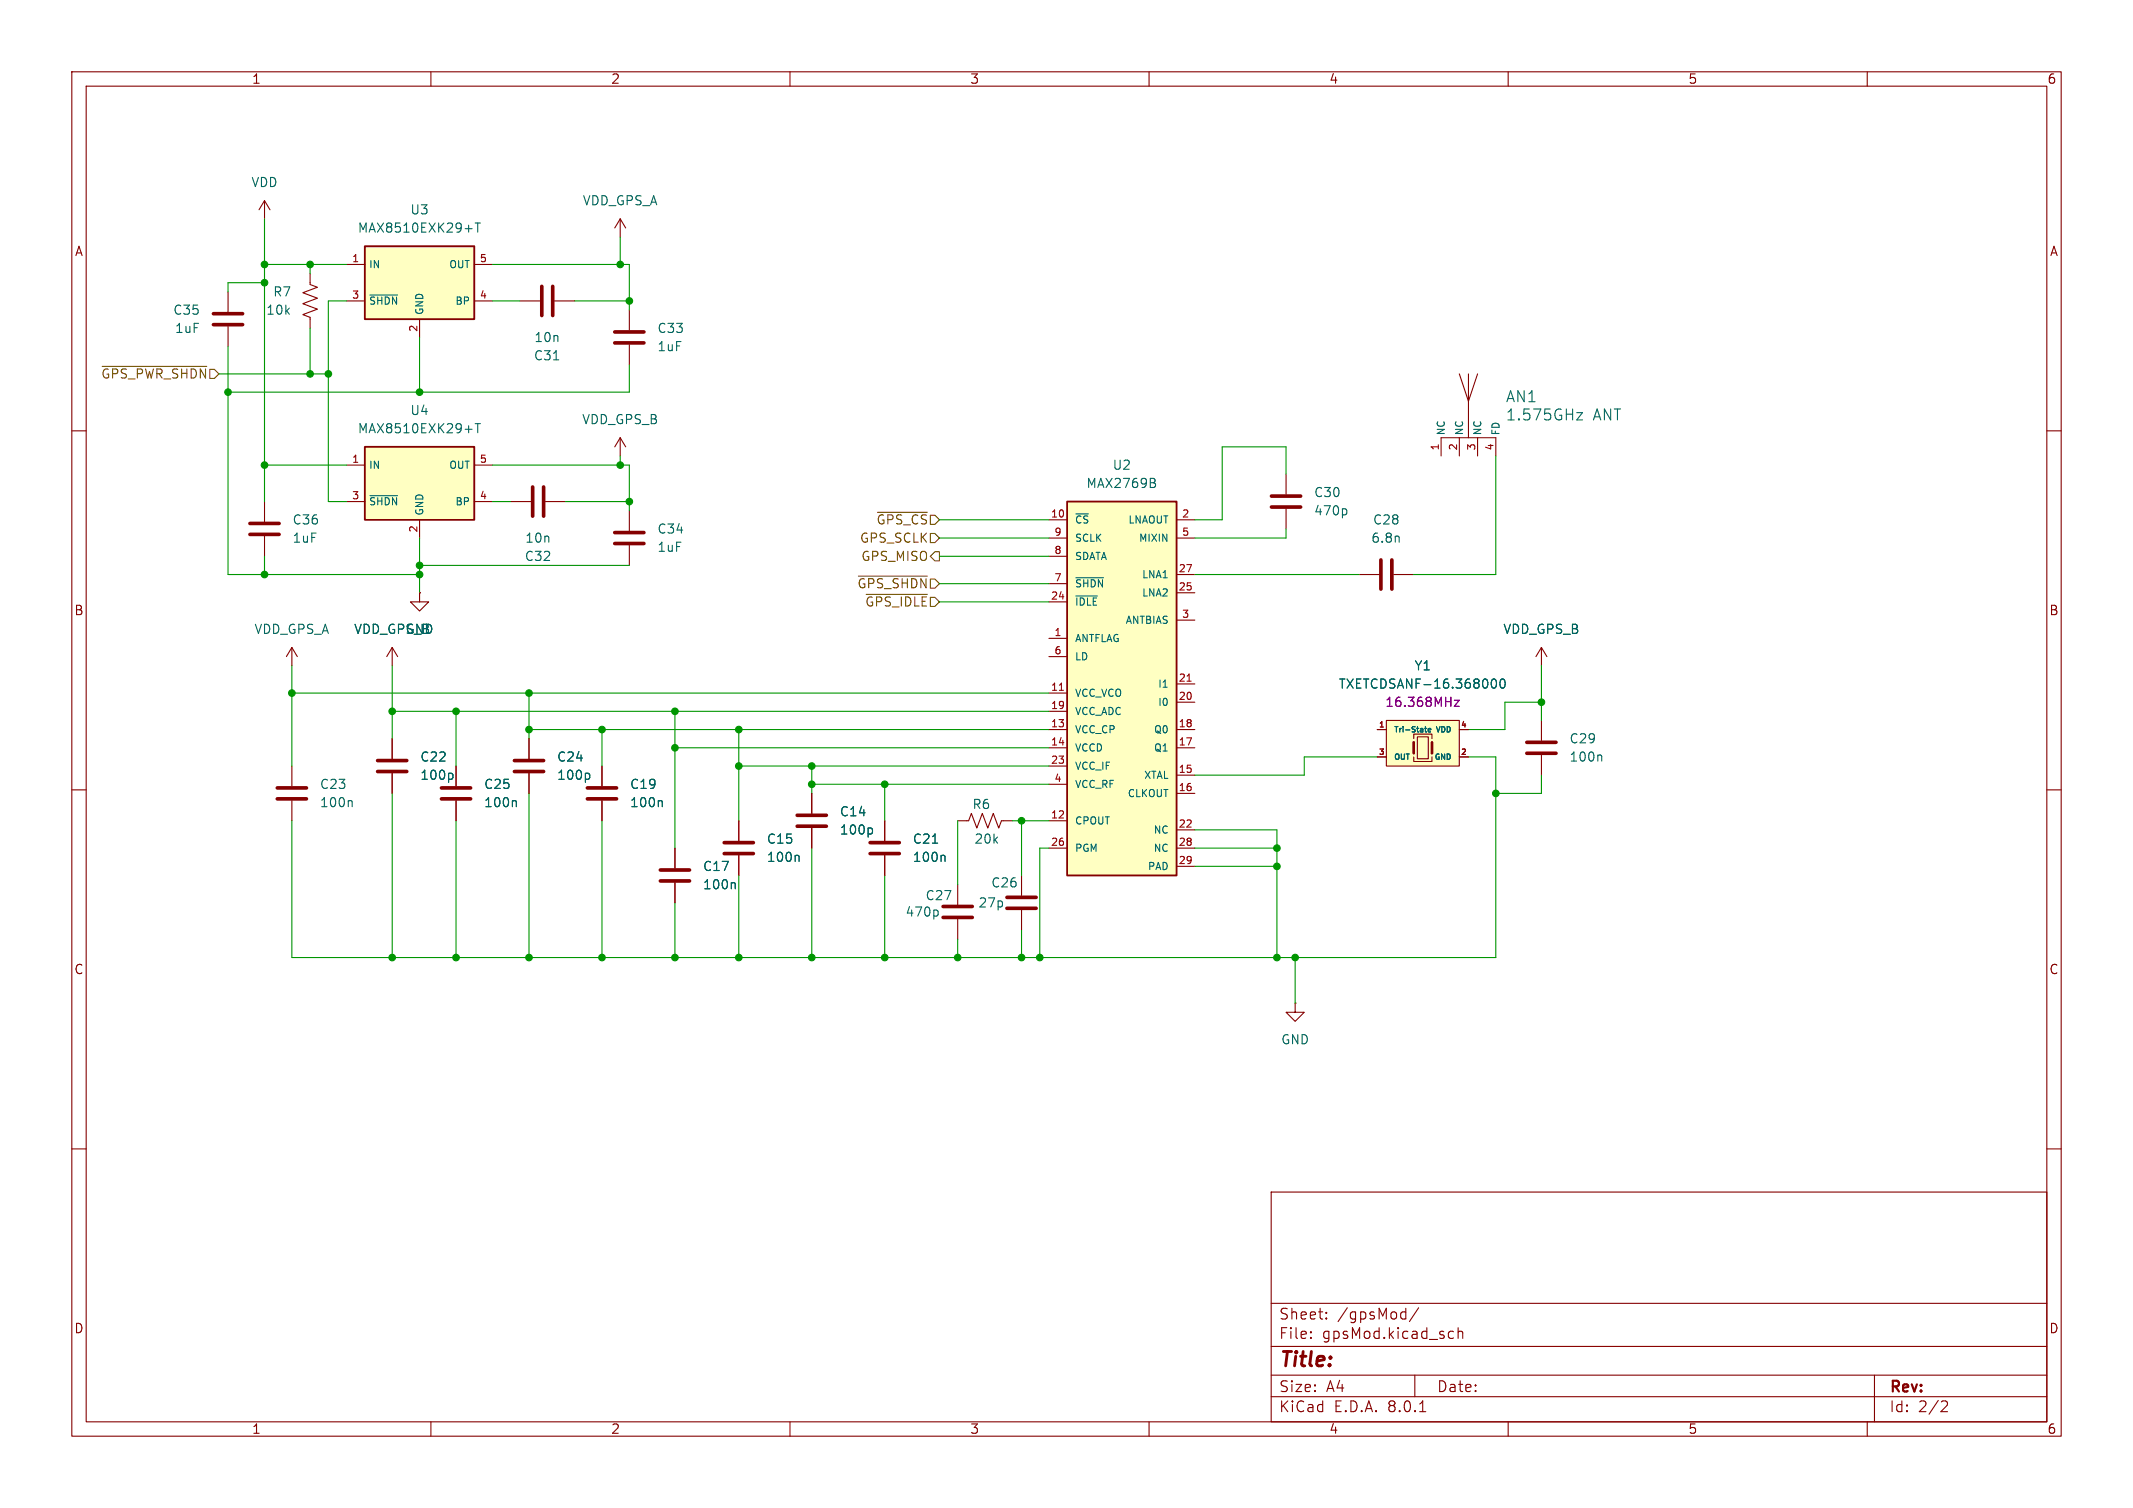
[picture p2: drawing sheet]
<svg xmlns="http://www.w3.org/2000/svg" width="297mm" height="210mm" viewBox="0 0 297 210" stroke-linecap="round" stroke-linejoin="round" font-family="sans-serif">
<g fill="none" stroke="#840000" stroke-width=".15">
<path d="M10 10h277v190h-277zM12 12h273v186h-273zM60 10v2M110 10v2M160 10v2M210 10v2M260 10v2M36.8 27.9v2.6M36.8 27.9l-.7 1.3M36.8 27.9l.8 1.3M43.2 38.1v1.5l1 .4-2 .8 2 .7-2 .8 2 .8-2 .7 1 .4v1.5M10 60h2"/>
<path d="M31.7 40.6v2.8M31.7 45.5v2.8M72.4 41.9h2.8M77.2 41.9h2.8M87.6 43.2v2.8M87.6 48v2.8M203.2 52.1l1.3 3.8 1.2-3.8M204.5 52.1v8.9M285 60h2M36.8 69.9v2.7M36.8 74.7v2.8M71.1 69.9h2.8"/>
<path d="M75.9 69.9h2.8M86.4 61l-.8 1.2M86.4 61v2.5M86.4 61l.7 1.2M179.1 66v2.8M179.1 70.9v2.8M200.7 63.5v-2.5h7.6v2.5M203.2 61v2.5M205.7 61v2.5M54.6 90.2v2.5M54.6 90.2l-.8 1.2M54.6 90.2l.8 1.2"/>
<path d="M58.4 82.6v1.2h1.3l-1.3 1.3-1.3-1.3h1.3M58.4 82.6h.1M189.2 80h2.8M194.1 80h2.7M214.6 90.2v2.5M214.6 90.2l-.7 1.2M214.6 90.2l.8 1.2M10 110h2M54.6 102.9v2.8M54.6 107.7v2.8M63.5 106.7v2.8M63.5 111.5v2.8"/>
<path d="M73.7 102.9v2.8M73.7 107.7v2.8M83.8 106.7v2.8M83.8 111.5v2.8M94 118.1v2.8M102.9 114.3v2.8M102.9 119.1v2.8M113 110.5v2.8M113 115.3v2.8M123.2 114.3v2.8M123.2 119.1v2.8M133.3 114.3h1.6l.4-1 .7 2 .8-2 .7 2 .8-2 .8 2 .3-1h1.6"/>
<path d="M214.6 100.3v2.8M214.6 105.2v2.8M285 110h2M94 122.9v2.8M133.3 123.2v2.8M133.3 128v2.8M142.2 121.9v2.8M142.2 126.7v2.8M180.3 139.7v1.3h1.3l-1.3 1.2-1.2-1.2h1.2M180.3 139.7h.1M10 160h2M285 160h2"/>
<path d="M177 166h108v32h-108zM60 198v2M110 198v2M160 198v2M177 194.5h108M177 191.5h108M177 187.5h108M177 181.5h108M182.5 186.3h.1l-.1 .1M182.5 186.3v.1M182.5 185.5v.1M182.5 185.5h.1l-.1 .1"/>
<path d="M184.7 183.6v.1M184.7 183.6h-.1l.1 .1M184.7 182.8v.1M184.7 182.8h-.1l.1 .1M195.3 182.7l.4 .1M195.7 182.2v1.5M195.7 183.6l-.4 .1M197 191.5v3M197.5 182.1l-1.3 2M197.7 196.6h.8M202 185.4l.4 .1M202.4 186.3l-.4 .1"/>
<path d="M203 185.5a.37 .37 0 0 1 .7 .1v.8M203 184.9v1.5M210 198v2M260 198v2M261 191.5v6.5M270.5 195.1l.5 .1a.41 .41 0 0 1 .1 .5l-.9 .9h1"/>
</g>
<g fill="none" stroke="#840000" stroke-width=".51">
<path d="M75.4 39.9v4M77 39.9v4M29.7 45.2h4.1M29.7 43.7h4.1M85.6 47.8h4.1M85.6 46.2h4.1M34.8 74.4h4.1M34.8 72.9h4.1M74.2 67.8v4.1M75.7 67.8v4.1M177 70.6h4.1M177 69.1h4.1"/>
<path d="M192.3 78v4M193.8 78v4M52.6 107.4h4M52.6 105.9h4M61.5 111.3h4M61.5 109.7h4M71.6 107.4h4.1M71.6 105.9h4.1M81.8 111.3h4.1M81.8 109.7h4.1M100.8 118.9h4.1M100.8 117.3h4.1"/>
<path d="M111 115.1h4.1M111 113.5h4.1M121.2 118.9h4M121.2 117.3h4M212.6 104.9h4.1M212.6 103.4h4.1M91.9 122.7h4.1M91.9 121.2h4.1M131.3 127.8h4.1M131.3 126.2h4.1M140.2 126.5h4.1M140.2 125h4.1"/>
</g>
<g fill="none" stroke="#006464" stroke-width=".15">
<path d="M77.1 50.1h.7M219.6 57.5h.8l-.8 1h.8M187.3 70.9l.2 .2v.4l-.2 .2M194.8 74.7v.8M62.8 107.7l.3 .2v.4l-.3 .2M71.7 111.5l.2 .2v.6M81.9 107.7l.2 .2v.4l-.2 .2M92 111.5l.2 .2v.6M111.1 119.1l.2 .2v.7M121.2 115.3l.3 .2v.4l-.3 .2M129.8 117.4h.8M131.4 119.1l.2 .2v.7"/>
<path d="M222.8 105.1l.2 .2v.7M102.2 122.9l.2 .2v.7M130.4 126.7l.2 .3v.3l-.2 .3"/>
</g>
<path d="M193 100.3h10.2v6.4h-10.2z" fill="#ffffc2"/>
<path d="M87.6 71.1v2.8M87.6 75.9v2.8M191.8 101.6h1.2M191.8 105.4h1.2M193 100.3h10.2v6.4h-10.2zM196.8 105.4v.6h2.6v-.6M196.8 102.9v-.7h2.6v.7M197.4 102.6h1.5v3.1h-1.5zM203.2 101.6h1.3M203.2 105.4h1.3" fill="none" stroke="#840000" stroke-width=".15"/>
<path d="M196.8 103.4v1.5M199.4 103.4v1.5" fill="none" stroke="#840000" stroke-width=".38"/>
<path d="M207.8 94.6h.3a.79 .79 0 0 1 0 1.2h-.2a.84 .84 0 0 1-.1-1.2zM209 94.7l.3-.1a.79 .79 0 0 1 0 1.2h-.3l-.1-.2v-.6zM198.4 101.4h.3M198.5 101.2v.6l.2 .1M198.9 101.7l.3-.1v-.1l-.2-.1-.1 .1v.4h.3" fill="none" stroke="#006464" stroke-width=".15"/>
<path d="M202.5 97.5h.7l-.7 .9h.7" fill="none" stroke="#840084" stroke-width=".15"/>
<path d="M85.6 75.7h4.1M85.6 74.2h4.1" fill="none" stroke="#840000" stroke-width=".51"/>
<path d="M50.8 34.3h15.2v10.2h-15.2z" fill="#ffffc2"/>
<path d="M50.8 34.3h15.2v10.2h-15.2z" fill="none" stroke="#840000" stroke-width=".25"/>
<path d="M48.3 36.8h2.5M66 36.8h2.6M48.3 41.9h2.5M58.4 44.5v2.5M66 41.9h2.6M40.6 90.2l-.7 1.2M40.6 90.2v2.5M40.6 90.2l.8 1.2" fill="none" stroke="#840000" stroke-width=".15"/>
<path d="M64.8 31.8h.9M66.2 31.1h.7M66.5 31.1v1.2M51.5 41.1h3.9" fill="none" stroke="#006464" stroke-width=".15"/>
<path d="M50.8 62.2h15.2v10.2h-15.2z" fill="#ffffc2"/>
<path d="M50.8 62.2h15.2v10.2h-15.2z" fill="none" stroke="#840000" stroke-width=".25"/>
<path d="M86.4 30.5l-.8 1.3M86.4 30.5v2.5M86.4 30.5l.7 1.3M48.3 69.9h2.5M48.3 64.8h2.5M58.4 72.4v2.5M66 69.9h2.6M66 64.8h2.6" fill="none" stroke="#840000" stroke-width=".15"/>
<path d="M64.8 59.8h.9M66.2 59h.7M66.5 59v1.3M51.5 69h3.9" fill="none" stroke="#006464" stroke-width=".15"/>
<path d="M148.6 69.9h15.2v52h-15.2z" fill="#ffffc2"/>
<path d="M148.6 69.9h15.2v52h-15.2z" fill="none" stroke="#840000" stroke-width=".25"/>
<g fill="none" stroke="#840000" stroke-width=".15">
<path d="M146 72.4h2.6M146 74.9h2.6M146 77.5h2.6M163.8 72.4h2.6M163.8 74.9h2.6M58.4 82.6h.1M146 88.9h2.6M146 96.5h2.6M146 99.1h2.6M146 83.8h2.6M146 91.4h2.6M146 81.3h2.6"/>
<path d="M163.8 97.8h2.6M163.8 95.3h2.6M163.8 82.6h2.6M163.8 80h2.6M163.8 86.4h2.6M40.6 106.7v2.8M40.6 111.5v2.8M54.6 102.9v2.8M54.6 107.7v2.8M63.5 106.7v2.8M63.5 111.5v2.8M73.7 102.9v2.8"/>
<path d="M73.7 107.7v2.8M83.8 106.7v2.8M83.8 111.5v2.8M94 118.1v2.8M102.9 114.3v2.8M102.9 119.1v2.8M113 110.5v2.8M113 115.3v2.8M123.2 114.3v2.8M123.2 119.1v2.8M146 114.3h2.6M146 101.6h2.6"/>
<path d="M146 104.1h2.6M146 106.7h2.6M146 118.1h2.6M146 109.2h2.6M163.8 101.6h2.6M163.8 104.1h2.6M163.8 108h2.6M163.8 110.5h2.6M163.8 115.6h2.6M163.8 118.1h2.6M191.8 101.6h1.2M191.8 105.4h1.2"/>
<path d="M203.2 101.6h1.3M203.2 105.4h1.3M94 122.9v2.8M163.8 120.7h2.6"/>
</g>
<g fill="none" stroke="#006464" stroke-width=".15">
<path d="M149.8 71.6h1.8M160.6 66.6l.2 .3v.2l-.2 .1a.34 .34 0 0 1 .3 .3 .34 .34 0 0 1-.2 .4M149.8 83h3M149.8 80.5h3.9M162 95.7h.5M207.8 94.6h.3a.79 .79 0 0 1 0 1.2h-.2a.84 .84 0 0 1-.1-1.2zM209 94.7l.3-.1a.79 .79 0 0 1 0 1.2h-.3l-.1-.2v-.6zM48.9 111.5l.1 .2v.6M62.8 107.7l.3 .2v.4l-.3 .2M71.7 111.5l.2 .2v.6M81.9 107.7l.2 .2v.4l-.2 .2M92 111.5l.2 .2v.6"/>
<path d="M111.1 119.1l.2 .2v.7M121.2 115.3l.3 .2v.4l-.3 .2M129.8 117.4h.8M131.4 119.1l.2 .2v.7M198.4 101.4h.3M198.5 101.2v.6l.2 .1M198.9 101.7l.3-.1v-.1l-.2-.1-.1 .1v.4h.3M102.2 122.9l.2 .2v.7"/>
</g>
<path d="M147.5 96.1h.6M165.3 94.9h.6" fill="none" stroke="#a90000" stroke-width=".15"/>
<path d="M38.6 111.3h4.1M38.6 109.7h4.1" fill="none" stroke="#840000" stroke-width=".51"/>
<path d="M14.2 51h14.6M122.2 71.3h6.9M129.5 74.3h.7l.6 .6-.6 .7h-.7zM130.2 76.8h.6v1.3h-.6l-.7-.6zM119.5 80.2h9.6M120.6 82.8h8.5" fill="none" stroke="#725600" stroke-width=".15"/>
<g fill="none" stroke="#009600" stroke-width=".15">
<path d="M36.8 36.8h11.5M36.8 30.5v39.4M36.8 39.4h-5.1v1.2M43.2 36.8v1.3M68.6 36.8h19v6.4M86.4 33v3.8M30.5 52.1h15.2M31.7 48.3v31.7h26.7M43.2 45.7v6.4M48.3 41.9h-2.6v28h2.6M58.4 47v7.6M68.6 41.9h3.8"/>
<path d="M80 41.9h7.6M87.6 50.8v3.8h-55.9M36.8 64.8h11.5M36.8 77.5v2.5M58.4 78.7h29.2M58.4 74.9v7.7M68.6 64.8h19v6.3M68.6 69.9h2.5M78.7 69.9h8.9M86.4 63.5v1.3M130.8 72.4h15.2M130.8 74.9h15.2"/>
<path d="M130.8 77.5h15.2M179.1 66v-3.8h-8.9v10.2h-3.8M179.1 73.7v1.2h-12.7M208.3 63.5v16.5h-11.5M40.6 96.5h105.4M40.6 92.7v14M54.6 99.1h91.4M54.6 92.7v10.2M63.5 99.1v7.6M73.7 96.5v6.4M94 99.1v19M130.8 81.3h15.2"/>
<path d="M130.8 83.8h15.2M166.4 80h22.8M214.6 97.8h-5.1v3.8h-5M214.6 92.7v7.6M54.6 110.5v22.9M63.5 114.3v19.1M73.7 110.5v22.9M73.7 101.6h72.3M83.8 101.6v5.1M83.8 114.3v19.1M94 104.1h52M102.9 106.7h43.1"/>
<path d="M102.9 101.6v12.7M113 109.2h33M113 106.7v3.8M113 118.1v15.3M123.2 109.2v5.1M133.3 114.3v8.9M141 114.3h5M142.2 114.3v7.6M146 118.1h-1.2v15.3M166.4 118.1h11.4M166.4 115.6h11.4v17.8M191.8 105.4h-10.2v2.6h-15.2"/>
<path d="M204.5 105.4h3.8v28h-167.7v-19.1M214.6 108v2.5h-6.3M94 125.7v7.7M102.9 121.9v11.5M123.2 121.9v11.5M133.3 130.8v2.6M142.2 129.5v3.9M166.4 120.7h11.4M180.3 133.4v6.3"/>
</g>
<path d="M202.5 97.5h.7l-.7 .9h.7" fill="none" stroke="#840084" stroke-width=".15"/>
<g fill="#009600" stroke="#009600" stroke-width=".15">
<circle cx="58.4" cy="54.6" r=".46"/>
<circle cx="58.4" cy="78.7" r=".46"/>
<circle cx="58.4" cy="80" r=".46"/>
<circle cx="86.4" cy="64.8" r=".46"/>
<circle cx="87.6" cy="41.9" r=".46"/>
<circle cx="86.4" cy="36.8" r=".46"/>
<circle cx="87.6" cy="69.9" r=".46"/>
<circle cx="133.3" cy="133.4" r=".46"/>
<circle cx="142.2" cy="133.4" r=".46"/>
<circle cx="144.8" cy="133.4" r=".46"/>
<circle cx="142.2" cy="114.3" r=".46"/>
<circle cx="113" cy="133.4" r=".46"/>
<circle cx="123.2" cy="133.4" r=".46"/>
<circle cx="102.9" cy="106.7" r=".46"/>
<circle cx="102.9" cy="101.6" r=".46"/>
<circle cx="94" cy="104.1" r=".46"/>
<circle cx="94" cy="99.1" r=".46"/>
<circle cx="102.9" cy="133.4" r=".46"/>
<circle cx="94" cy="133.4" r=".46"/>
<circle cx="83.8" cy="133.4" r=".46"/>
<circle cx="83.8" cy="101.6" r=".46"/>
<circle cx="180.3" cy="133.4" r=".46"/>
<circle cx="208.3" cy="110.5" r=".46"/>
<circle cx="177.8" cy="133.4" r=".46"/>
<circle cx="177.8" cy="120.7" r=".46"/>
<circle cx="177.8" cy="118.1" r=".46"/>
<circle cx="214.6" cy="97.8" r=".46"/>
<circle cx="45.7" cy="52.1" r=".46"/>
<circle cx="43.2" cy="52.1" r=".46"/>
<circle cx="36.8" cy="80" r=".46"/>
<circle cx="43.2" cy="36.8" r=".46"/>
<circle cx="36.8" cy="36.8" r=".46"/>
<circle cx="36.8" cy="39.4" r=".46"/>
<circle cx="36.8" cy="64.8" r=".46"/>
<circle cx="31.7" cy="54.6" r=".46"/>
<circle cx="123.2" cy="109.2" r=".46"/>
<circle cx="113" cy="109.2" r=".46"/>
<circle cx="113" cy="106.7" r=".46"/>
<circle cx="73.7" cy="96.5" r=".46"/>
<circle cx="63.5" cy="99.1" r=".46"/>
<circle cx="73.7" cy="101.6" r=".46"/>
<circle cx="73.7" cy="133.4" r=".46"/>
<circle cx="63.5" cy="133.4" r=".46"/>
<circle cx="54.6" cy="133.4" r=".46"/>
<circle cx="40.6" cy="96.5" r=".46"/>
<circle cx="54.6" cy="99.1" r=".46"/>
</g>
<text font-size="2.8" fill="#840000" x="178" y="190.9">Title:</text>
<g font-size="2.1" fill="#006464">
<text x="209.6" y="56.2">AN1</text>
<text x="209.6" y="58.8">1.575GHz</text>
<text x="221.8" y="58.8">ANT</text>
</g>
<g font-size="2.1" fill="#840000">
<text x="178" y="184">Sheet:</text>
<text x="186.2" y="184">/gpsMod/</text>
<text x="178" y="186.7">File:</text>
<text x="184.1" y="186.7">gpsMod.kicad_sch</text>
<text x="178" y="196.9">KiCad</text>
<text x="178" y="194.1">Size:</text>
<text x="184.7" y="194.1">A4</text>
<text x="185.7" y="196.9">E.D.A.</text>
<text x="193.3" y="196.9">8.0.1</text>
<text x="200" y="194.1">Date:</text>
<text x="263" y="194.3">Rev:</text>
<text x="263" y="196.9">Id:</text>
<text x="267.1" y="196.9">2/2</text>
</g>
<g font-size="1.8" fill="#840000">
<text x="35" y="11.9">1</text>
<text x="85" y="11.9">2</text>
<text x="135" y="11.9">3</text>
<text x="185" y="11.9">4</text>
<text x="235" y="11.9">5</text>
<text x="285" y="11.9">6</text>
<text x="10.3" y="35.9">A</text>
<text x="285.3" y="35.9">A</text>
<text x="10.3" y="85.9">B</text>
<text x="285.3" y="85.9">B</text>
<text x="10.3" y="135.9">C</text>
<text x="285.3" y="135.9">C</text>
<text x="10.3" y="185.9">D</text>
<text x="285.3" y="185.9">D</text>
<text x="35" y="199.9">1</text>
<text x="85" y="199.9">2</text>
<text x="135" y="199.9">3</text>
<text x="185" y="199.9">4</text>
<text x="235" y="199.9">5</text>
<text x="285" y="199.9">6</text>
</g>
<g font-size="1.8" fill="#006464">
<text x="34.9" y="26.3">VDD</text>
<text x="81.1" y="28.8">VDD_GPS_A</text>
<text x="49.7" y="32.6">MAX8510EXK29+T</text>
<text x="57" y="30.1">U3</text>
<text x="37.9" y="41.5">R7</text>
<text x="24" y="44">C35</text>
<text x="24.3" y="46.6">1uF</text>
<text x="37" y="44">10k</text>
<text x="74.3" y="47.9">10n</text>
<text x="91.4" y="46.6">C33</text>
<text x="74.3" y="50.4">C31</text>
<text x="91.4" y="49.1">1uF</text>
<text x="57" y="58">U4</text>
<text x="81" y="59.3">VDD_GPS_B</text>
<text x="49.7" y="60.6">MAX8510EXK29+T</text>
<text x="154.8" y="65.6">U2</text>
<text x="151.2" y="68.2">MAX2769B</text>
<text x="182.9" y="72">470p</text>
<text x="182.9" y="69.4">C30</text>
<text x="40.6" y="75.8">1uF</text>
<text x="40.6" y="73.3">C36</text>
<text x="73" y="75.8">10n</text>
<text x="91.4" y="77.1">1uF</text>
<text x="91.4" y="74.5">C34</text>
<text x="190.9" y="75.8">6.8n</text>
<text x="191.1" y="73.3">C28</text>
<text x="73" y="78.3">C32</text>
<text x="35.3" y="88.5">VDD_GPS_A</text>
<text x="49.2" y="88.5">VDD_GPS_B</text>
<text x="56.4" y="88.5">GND</text>
<text x="209.2" y="88.5">VDD_GPS_B</text>
<text x="196.9" y="93.6">Y1</text>
<text x="186.3" y="96.1">TXETCDSANF-16.368000</text>
<text x="58.4" y="106.3">C22</text>
<text x="77.5" y="106.3">C24</text>
<text x="218.4" y="106.3">100n</text>
<text x="218.4" y="103.7">C29</text>
<text x="44.5" y="112.6">100n</text>
<text x="44.5" y="110.1">C23</text>
<text x="58.4" y="108.8">100p</text>
<text x="67.3" y="112.6">100n</text>
<text x="67.3" y="110.1">C25</text>
<text x="77.5" y="108.8">100p</text>
<text x="87.6" y="112.6">100n</text>
<text x="87.6" y="110.1">C19</text>
<text x="116.8" y="113.9">C14</text>
<text x="135.3" y="112.9">R6</text>
<text x="106.7" y="117.7">C15</text>
<text x="116.8" y="116.4">100p</text>
<text x="127" y="117.7">C21</text>
<text x="135.6" y="117.7">20k</text>
<text x="97.8" y="124.1">100n</text>
<text x="97.8" y="121.5">C17</text>
<text x="106.7" y="120.2">100n</text>
<text x="127" y="120.2">100n</text>
<text x="128.8" y="125.6">C27</text>
<text x="137.9" y="123.8">C26</text>
<text x="126" y="127.9">470p</text>
<text x="136.2" y="126.6">27p</text>
<text x="178.3" y="145.6">GND</text>
</g>
<g font-size="1.8" fill="#725600">
<text x="14" y="52.9">~{GPS_PWR_SHDN}</text>
<text x="119.7" y="75.8">GPS_SCLK</text>
<text x="121.9" y="73.3">~{GPS_CS}</text>
<text x="119.3" y="82.1">~{GPS_SHDN}</text>
<text x="119.8" y="78.3">GPS_MISO</text>
<text x="120.4" y="84.7">~{GPS_IDLE}</text>
</g>
<text font-size="1.8" fill="#840084" x="192.8" y="98.7">16.368MHz</text>
<g font-size="1.4" fill="#a90000">
<text x="48.9" y="36.6">1</text>
<text x="48.9" y="41.7">3</text>
<text x="66.7" y="41.7">4</text>
<text x="66.7" y="36.6">5</text>
<text x="58.2" y="46.3" transform="rotate(-90 58.2 46.3)">2</text>
<text x="48.9" y="64.5">1</text>
<text x="66.7" y="64.5">5</text>
<text x="200.4" y="62.8" transform="rotate(-90 200.4 62.8)">1</text>
<text x="202.9" y="62.8" transform="rotate(-90 202.9 62.8)">2</text>
<text x="205.5" y="62.8" transform="rotate(-90 205.5 62.8)">3</text>
<text x="208" y="62.8" transform="rotate(-90 208 62.8)">4</text>
<text x="48.9" y="69.6">3</text>
<text x="66.7" y="69.6">4</text>
<text x="58.2" y="74.3" transform="rotate(-90 58.2 74.3)">2</text>
<text x="146.2" y="72.1">10</text>
<text x="146.7" y="77.2">8</text>
<text x="146.7" y="74.7">9</text>
<text x="164.5" y="72.1">2</text>
<text x="164.5" y="74.7">5</text>
<text x="146.2" y="83.6">24</text>
<text x="146.7" y="81">7</text>
<text x="164" y="82.3">25</text>
<text x="164" y="79.8">27</text>
<text x="146.7" y="88.6">1</text>
<text x="164.5" y="86.1">3</text>
<text x="146.7" y="91.2">6</text>
<text x="164" y="95">21</text>
<text x="146.2" y="96.3">11</text>
<text x="146.2" y="101.3">13</text>
<text x="146.2" y="98.8">19</text>
<text x="164" y="101.3">18</text>
<text x="164" y="97.5">20</text>
<text x="146.2" y="103.9">14</text>
<text x="146.2" y="106.4">23</text>
<text x="164" y="107.7">15</text>
<text x="164" y="103.9">17</text>
<text x="146.7" y="109">4</text>
<text x="164" y="110.2">16</text>
<text x="146.2" y="114">12</text>
<text x="146.2" y="117.9">26</text>
<text x="164" y="115.3">22</text>
<text x="164" y="117.9">28</text>
<text x="164" y="120.4">29</text>
</g>
<g font-size="1.4" fill="#006464">
<text x="51.3" y="37.6">IN</text>
<text x="62.4" y="37.6">OUT</text>
<text x="51.3" y="42.6">~{SHDN}</text>
<text x="59.1" y="43.9" transform="rotate(-90 59.1 43.9)">GND</text>
<text x="63.3" y="42.6">BP</text>
<text x="51.3" y="65.5">IN</text>
<text x="62.4" y="65.5">OUT</text>
<text x="201.4" y="60.7" transform="rotate(-90 201.4 60.7)">NC</text>
<text x="203.9" y="60.7" transform="rotate(-90 203.9 60.7)">NC</text>
<text x="206.5" y="60.7" transform="rotate(-90 206.5 60.7)">NC</text>
<text x="209" y="60.7" transform="rotate(-90 209 60.7)">FD</text>
<text x="51.3" y="70.6">~{SHDN}</text>
<text x="59.1" y="71.9" transform="rotate(-90 59.1 71.9)">GND</text>
<text x="63.3" y="70.6">BP</text>
<text x="149.6" y="73.1">~{CS}</text>
<text x="149.6" y="75.7">SCLK</text>
<text x="157" y="73.1">LNAOUT</text>
<text x="158.5" y="75.7">MIXIN</text>
<text x="149.6" y="82">~{SHDN}</text>
<text x="149.6" y="78.2">SDATA</text>
<text x="158.9" y="83.3">LNA2</text>
<text x="158.9" y="80.7">LNA1</text>
<text x="149.6" y="89.6">ANTFLAG</text>
<text x="149.6" y="84.5">~{IDLE}</text>
<text x="156.6" y="87.1">ANTBIAS</text>
<text x="149.6" y="92.2">LD</text>
<text x="161.1" y="96">I1</text>
<text x="149.6" y="97.2">VCC_VCO</text>
<text x="149.6" y="99.8">VCC_ADC</text>
<text x="161.1" y="98.5">I0</text>
<text x="149.6" y="102.3">VCC_CP</text>
<text x="149.6" y="104.9">VCCD</text>
<text x="149.6" y="107.4">VCC_IF</text>
<text x="160.6" y="104.9">Q1</text>
<text x="160.6" y="102.3">Q0</text>
<text x="149.6" y="109.9">VCC_RF</text>
<text x="156.9" y="111.2">CLKOUT</text>
<text x="159.2" y="108.7">XTAL</text>
<text x="149.6" y="115">CPOUT</text>
<text x="149.6" y="118.8">PGM</text>
<text x="160.5" y="116.3">NC</text>
<text x="160.5" y="118.8">NC</text>
<text x="159.7" y="121.4">PAD</text>
</g>
<g font-size="1" fill="#a90000">
<text x="191.9" y="101.3">1</text>
<text x="203.3" y="101.3">4</text>
<text x="191.9" y="105.2">3</text>
<text x="203.3" y="105.2">2</text>
</g>
<g font-size="1" fill="#006464">
<text x="194.1" y="102.2">Tri-State</text>
<text x="194.1" y="106">OUT</text>
<text x="199.6" y="106">GND</text>
<text x="199.7" y="102.2">VDD</text>
</g>
</svg>
